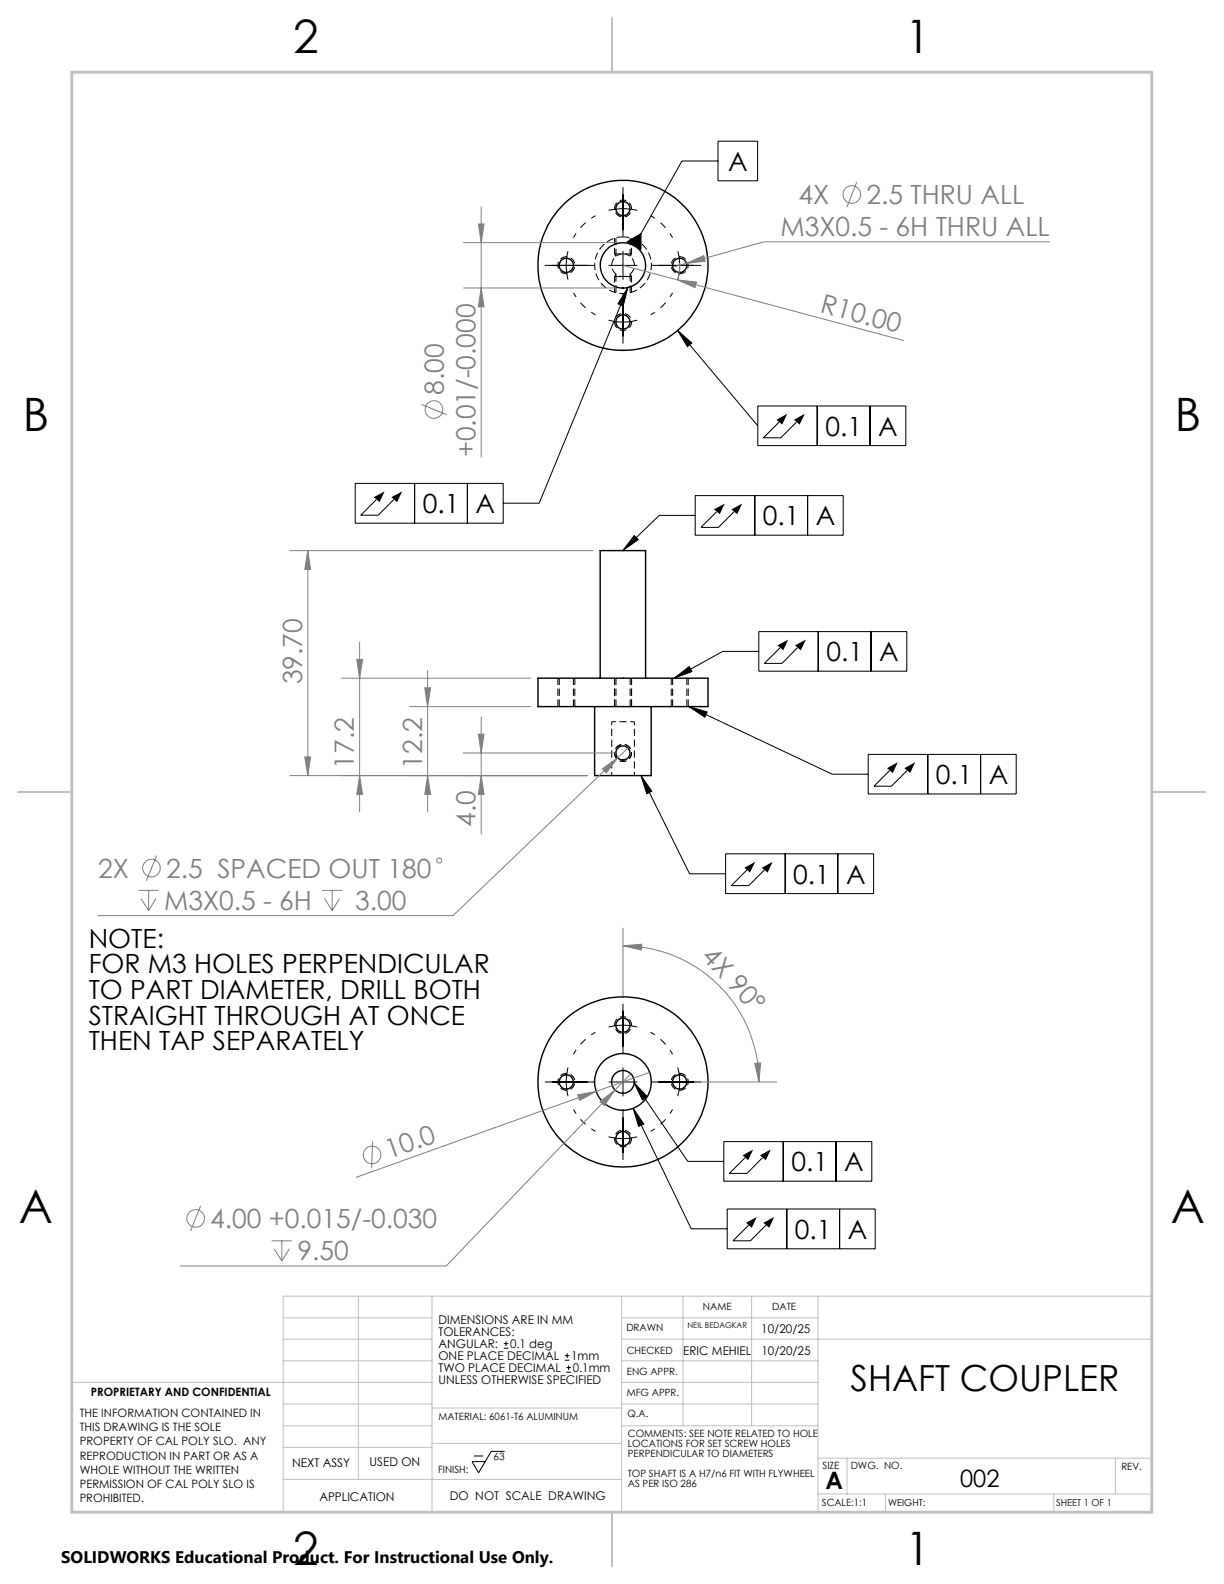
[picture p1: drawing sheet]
<svg xmlns="http://www.w3.org/2000/svg" width="216mm" height="279mm" viewBox="0 0 216 279" stroke-linecap="round" stroke-linejoin="round" font-family="sans-serif">
<path d="M111.9 127.3h-4" fill="none" stroke="#000" stroke-width=".18" stroke-dasharray="1.3 .6" stroke-dashoffset=".5" stroke-linecap="butt"/>
<g fill="none" stroke="#000" stroke-width=".18" stroke-dasharray="1.3 .6" stroke-linecap="butt">
<path d="M108.4 48.8l.2-.4M108.4 44.8l.2 .4M111.4 48.8l-.3-.4M111.4 44.8l-.3 .4M98.4 119.6v5M98.6 119.6v5M101.4 119.6v5M108.4 119.6v5M108.6 119.6v5M111.4 119.6v5M118.4 119.6v5M118.6 119.6v5"/>
<path d="M121.4 119.6v5M101.1 124.6v-5M108.6 132.8l.1 .2M108.7 132.7l-.1 .1M111.1 124.6v-5M121.1 124.6v-5"/>
</g>
<path d="M107.9 127.3v9.5M111.9 136.8v-9.5" fill="none" stroke="#000" stroke-width=".18" stroke-dasharray="1.3 .6" stroke-dashoffset=".6" stroke-linecap="butt"/>
<g fill="none" stroke="#000" stroke-width=".25">
<path d="M94.9 119.6h30v5h-30zM105.9 119.6v-22.5h8v22.5M104.9 124.6v12.2h10v-12.2"/>
<circle cx="109.9" cy="36.8" r="1.25"/>
<circle cx="99.9" cy="46.8" r="1.25"/>
<circle cx="109.9" cy="46.8" r="15"/>
<circle cx="109.9" cy="56.8" r="1.25"/>
<circle cx="109.9" cy="46.8" r="4"/>
<circle cx="119.9" cy="46.8" r="1.25"/>
<circle cx="109.9" cy="132.8" r="1.24"/>
<circle cx="99.9" cy="190.8" r="1.25"/>
<circle cx="109.9" cy="180.8" r="1.25"/>
<circle cx="109.9" cy="190.8" r="1.99"/>
<circle cx="109.9" cy="190.8" r="15"/>
<circle cx="109.9" cy="190.8" r="5"/>
<circle cx="119.9" cy="190.8" r="1.25"/>
<circle cx="109.9" cy="200.8" r="1.25"/>
</g>
<path d="M108.4 51.6v-2.8M108.4 42v2.8M109.9 41.8a5 5 0 0 1 4.4 7.4 5 5 0 0 1-8.6 .3 5 5 0 0 1 3.7-7.7h.5M111.4 51.6v-2.8M111.4 42v2.8" fill="none" stroke="#000" stroke-width=".18" stroke-dasharray="1.3 .6" stroke-dashoffset=".2" stroke-linecap="butt"/>
<path d="M108.4 44.8h3M109.9 44.8a2 2 0 0 1 1.8 2.9 2 2 0 0 1-3.4 .2 2 2 0 0 1 1.3-3.1h.3M111.4 48.8h-3" fill="none" stroke="#000" stroke-width=".18" stroke-dasharray="1.3 .6" stroke-dashoffset=".1" stroke-linecap="butt"/>
<path d="M108.6 41.9v3.3M108.6 48.4v3.2M111.1 45.2v-3.3M111.1 51.6v-3.3" fill="none" stroke="#000" stroke-width=".18" stroke-dasharray="1.3 .6" stroke-dashoffset="-.1" stroke-linecap="butt"/>
<g fill="none" stroke="#808080" stroke-width=".18">
<path d="M84.4 39.5h1l-.5 3.3zM84.9 36.4v44.3M151.1 32.1l-1.7 4.4M81.7 42.8h26.9M81.7 50.8h26.9M84.9 50.8l.5 3.3h-1zM109.9 46.8l9.7 2.6M119.6 49.4l3.3 .3-.3 1zM119.6 49.4l39.9 10.7M119.9 46.4l-.1 1.4-.2 1.5M121.1 46.5l3-1.4 .3 1zM121.1 46.5l-2.4 .6"/>
<path d="M185.2 42.7h-50.4l-13.7 3.8M74.3 71.3l4.5 1.8M51.1 97.1h53.5M54.3 97.1l.5 3.3h-1zM54.3 97.1v39.7M60.3 119.6h33.3M62.9 116.3h1.1l-.6 3.3zM63.4 113.3v29.9M75.4 118.3v24.9M51.1 136.8h52.5M53.8 133.5h1l-.5 3.3zM63.4 136.8l.6 3.3h-1.1z"/>
<path d="M72.2 124.6h21.4M74.9 121.3h1.1l-.6 3.3zM75.4 136.8l.6 3.3h-1.1zM81.7 132.8h26.9M84.4 129.5h1l-.5 3.3zM84.9 136.8l.5 3.3h-1zM84.9 126.5v20.6M106.3 135.6l2.7-1.9-2.1 2.6zM109 133.7l-29.1 27.8h-62.6M110.8 131.9l-1.8 1.8M24.4 157.1h3.6M24.9 158.5l1.3 2.1"/>
<path d="M26.2 157.1v3.5M27.5 158.5l-1.3 2.1M27.6 150.9l-1.8 4.5M56.8 157.1h3.6M57.3 158.5l1.3 2.1M58.6 157.1v3.5M59.9 158.5l-1.3 2.1M109.9 166.8l3.3-.3-.1 1.1zM109.9 166.8a24 24 0 0 1 24 24.1M109.9 163.7v12.1M101.9 193.1l3.3-.6-3 1.6zM105.2 192.5l-42.4 15.2"/>
<path d="M105.8 194.3l2.7-2-1.9 2.7zM108.5 192.3l-29.8 31h-46.9M111.3 189.4l-2.8 2.9M114.6 189.2l-9.4 3.3M123.7 190.9h13.4M133.1 187.6l1.1-.1-.3 3.4zM35.4 212.7l-1.8 4.4M47.9 218.9h3.6M49.7 218.9v3.5M65.7 201.3l-.2 4.8M48.4 220.3l1.3 2.1M51 220.3l-1.3 2.1"/>
<circle cx="150.3" cy="34.3" r="1.55"/>
<circle cx="76.5" cy="72.2" r="1.55"/>
<circle cx="26.7" cy="153.1" r="1.55"/>
<circle cx="77.5" cy="151.8" r=".44"/>
<circle cx="34.5" cy="214.9" r="1.56"/>
<circle cx="65.6" cy="203.7" r="1.55"/>
</g>
<g fill="none" stroke="#000" stroke-width=".18">
<path d="M107.4 37.1a10.2 10.2 0 0 1 5 0M109.9 33v8.7M126.6 28.4h-6.3l-8.4 14.9M126.6 24.9h7v7h-7zM96.1 46.8h8.7M100.2 44.3a10 10 0 0 0 0 5M107.4 56.5a10.2 10.2 0 0 0 5 0M107.4 46.8h5M109.9 44.3v5.1M109.9 51.9v8.7M110.6 42.7l2.5-1.5v2.8zM110.7 50.7l-.8 3.3-.9-.4z"/>
<path d="M110.7 50.7l-15.6 38.1h-6.3M115 46.8h8.7M119.5 58.3l2.5 2.2-.8 .6zM119.5 58.3l14.2 16.8M119.6 44.3a10 10 0 0 1 0 5M133.7 71.6h26.1v7h-26.1zM137.4 74.5l-2.7 2.7h3l2.8-2.7M144.1 71.6v7M153.5 71.6v7M62.7 85.3h26.1v7h-26.1zM66.4 88.1l-2.8 2.8h3.1l2.8-2.8M73.1 85.3v7"/>
<path d="M82.4 85.3v7M111.9 94.5l.7 .7-2.7 1.9zM122.6 87.4h26.1v7h-26.1zM122.6 90.9h-6.3l-6.4 6.2M126.4 90.3l-2.8 2.7h3.1l2.8-2.7M133.1 87.4v7M142.5 87.4v7M118.9 119.6l2.7-2 .5 .9zM133.8 111.4h26.1v7h-26.1zM133.8 114.9h-6.3l-8.6 4.7M137.6 114.3l-2.8 2.7h3.1l2.8-2.7M144.3 111.4v7"/>
<path d="M153.6 111.4v7M113.1 136.8l1.9 2.8-.9 .4zM113.1 136.8l8.5 17.3h6.4M121.5 124.6l3.2 1-.4 .9zM121.5 124.6l25.3 12h6.3M153.1 133.1h26.1v7h-26.1zM156.9 135.9l-2.7 2.8h3l2.8-2.8M163.7 133.1v7M173 133.1v7M128 150.6h26.1v7h-26.1zM131.7 153.5l-2.7 2.7h3.1l2.7-2.7M138.5 150.6v7"/>
<path d="M147.8 150.6v7M109.9 177.1v8.7M96.1 190.9h8.7M100.2 188.3a10.2 10.2 0 0 0 0 5.1M107.4 181.2a10.2 10.2 0 0 1 5 0M107.4 190.9h5M109.9 188.3v5.1M109.9 195.9v8.7M111.7 195.5l1.9 2.8-1 .4zM111.7 195.5l10.2 21.2h6.4M111.9 191l2.3 2.4-.9 .6zM111.9 191l9.4 13.9h6.4"/>
<path d="M115 190.9h8.7M119.6 188.3a10.2 10.2 0 0 1 0 5.1M107.4 200.5a10.2 10.2 0 0 0 5 0M127.7 201.4h26.1v7h-26.1zM128.3 213.3h26.1v7h-26.1zM131.4 204.2l-2.7 2.8h3.1l2.7-2.8M132 216.1l-2.7 2.8h3.1l2.7-2.8M138.1 201.4v7M138.8 213.3v7M147.5 201.4v7M148.1 213.3v7M88.9 237.8h.8"/>
<path d="M88.9 237h.8M89.3 236.6v.8M99.6 239.9h.8M99.6 239.1h.8M100 238.7v.8M83.6 256.8h1.6M89 256h-2.4l-2.2 3.8-1.1-2h2.2M99.9 242h.8M99.9 241.2h.8M100.3 240.8v.9"/>
</g>
<g fill="#000">
<path d="M136.9 74l1.1 .9 .9-1.9zM140.1 74l.9 .9 1-1.9z"/>
<path d="M65.9 87.7l1.1 .9 .8-1.9zM69 87.7l1 .9 .9-1.9z"/>
<path d="M125.9 89.9l1.1 .8 .8-1.9zM129 89.9l1 .8 .9-1.9z"/>
<path d="M137.2 113.8l.9 .9 .9-1.9zM140.2 113.8l1.1 .9 .8-1.9z"/>
<path d="M156.5 135.5l1 .8 .9-1.9zM159.5 135.5l1 .8 .9-1.9z"/>
<path d="M131.3 153.1l1 .8 .9-1.9zM134.4 153.1l1 .8 .9-1.9z"/>
<path d="M131 203.8l1 .8 .9-1.9zM134.1 203.8l1 .8 .9-1.9z"/>
<path d="M131.6 215.7l1 .9 .9-1.9zM134.7 215.7l1 .9 .9-1.9z"/>
</g>
<path d="M109.9 35.3a1.5 1.5 0 0 1 1.3 2.2 1.5 1.5 0 0 1-2.5 .1 1.5 1.5 0 0 1 1-2.3h.2M98.4 46.8a1.5 1.5 0 0 1 2.2-1.3 1.5 1.5 0 0 1 .1 2.5 1.5 1.5 0 0 1-2.3-1v-.2M109.9 58.3a1.5 1.5 0 0 1-1.3-2.2 1.5 1.5 0 0 1 2.5-.2 1.5 1.5 0 0 1-1 2.4h-.2M121.4 46.8a1.5 1.5 0 0 1-2.2 1.3 1.5 1.5 0 0 1-.2-2.5 1.5 1.5 0 0 1 2.4 1v.2M109.9 134.3a1.5 1.5 0 0 1-1.3-2.2 1.5 1.5 0 0 1 2.5-.1 1.5 1.5 0 0 1-1 2.3h-.2M109.9 134.3a1.5 1.5 0 0 0 1.3-2.2 1.5 1.5 0 0 0-2.5-.1 1.5 1.5 0 0 0 1 2.3h.2M109.9 179.3a1.5 1.5 0 0 0-1.3 2.2 1.5 1.5 0 0 0 2.5 .2 1.5 1.5 0 0 0-1-2.4h-.2M98.4 190.8a1.5 1.5 0 0 0 2.2 1.3 1.5 1.5 0 0 0 .1-2.5 1.5 1.5 0 0 0-2.3 1v.2M121.4 190.8a1.5 1.5 0 0 0-2.2-1.3 1.5 1.5 0 0 0-.2 2.6 1.5 1.5 0 0 0 2.4-1.1v-.2M109.9 202.3a1.5 1.5 0 0 0 1.3-2.2 1.5 1.5 0 0 0-2.5-.1 1.5 1.5 0 0 0 1 2.3h.2" fill="none" stroke="#000" stroke-width=".18" stroke-dasharray="1.3 .6" stroke-dashoffset=".7" stroke-linecap="butt"/>
<path d="M105 38.1a10 10 0 0 0-3.8 3.8M101.2 51.7a10 10 0 0 0 3.8 3.8M114.8 55.5a10 10 0 0 0 3.8-3.8M118.6 41.9a10 10 0 0 0-3.8-3.8M101.2 195.7a10 10 0 0 0 3.8 3.9M105 182.1a10 10 0 0 0-3.8 3.9M114.8 199.6a10 10 0 0 0 3.8-3.9M118.6 186a10 10 0 0 0-3.8-3.9" fill="none" stroke="#000" stroke-width=".18" stroke-dasharray="15.2 1.3 1.3 1.3" stroke-dashoffset="14.4" stroke-linecap="butt"/>
<g fill="none" stroke="#c0c0c0" stroke-width=".18">
<path d="M50 232.4h26.2M50 236.2h26.2M63.2 228.6v32.3M76.2 228.6v38.1M109.6 228.6v38.1M109.6 232.4h34.7M109.6 236.2h93.6M120.5 228.6v22.9M132.6 228.6v22.9M144.3 228.6v38.1M203.2 228.6h-153.2v38.1M12.7 243.8h63.5"/>
<path d="M50 251.5h26.2M50 240h26.2M50 247.6h26.2M50 255.3h26.2M76.2 254.6h33.4M76.2 248.4h33.4M109.6 251.5h34.7M109.6 243.8h34.7M109.6 240h34.7M109.6 247.6h34.7M144.3 257.2h58.9M149.4 257.2v6.3"/>
<path d="M196.7 257.2v6.3M50 260.9h59.6M144.3 263.5h58.9M156.2 263.5v3.2M185.9 263.5v3.2"/>
</g>
<path d="M107.9 3.2v9.5M3.1 139.7h9.6M203.2 139.7h9.5M107.9 266.7v9.6" fill="none" stroke="#c0c0c0" stroke-width=".25"/>
<path d="M12.7 12.7h190.5v254h-190.5z" fill="none" stroke="#c0c0c0" stroke-width=".5"/>
<g fill="#808080">
<path d="M106.3 135.6l2.7-1.9-2.1 2.6z"/>
<path d="M84.9 136.8l.5 3.3h-1zM84.4 129.5h1l-.5 3.3zM53.8 133.5h1l-.5 3.3zM54.3 97.1l.5 3.3h-1z"/>
<path d="M74.9 121.3h1.1l-.6 3.3zM75.4 136.8l.6 3.3h-1.1zM62.9 116.3h1.1l-.6 3.3zM63.4 136.8l.6 3.3h-1.1z"/>
</g>
<path d="M111.9 94.5l.7 .7-2.7 1.9zM118.9 119.6l2.7-2 .5 .9zM121.5 124.6l3.2 1-.4 .9zM113.1 136.8l1.9 2.8-.9 .4zM119.5 58.3l2.5 2.2-.8 .6zM110.7 50.7l-.8 3.3-.9-.4zM110.6 42.7l2.5-1.5v2.8zM111.7 195.5l1.9 2.8-1 .4zM111.9 191l2.3 2.4-.9 .6z" fill="#000"/>
<g fill="#808080">
<path d="M101.9 193.1l3.3-.6-3 1.6z"/>
<path d="M119.6 49.4l3.3 .3-.3 1z"/>
<path d="M133.1 187.6l1.1-.1-.3 3.4zM109.9 166.8l3.3-.3-.1 1.1z"/>
<path d="M121.1 46.5l3.3-.4-.3-1zM105.8 194.3l.8 .7 1.9-2.7z"/>
<path d="M84.4 39.5h1l-.5 3.3zM84.9 50.8l.5 3.3h-1z"/>
</g>
<g font-size="8.1">
<text x="51.7" y="9.3">2</text>
<text x="159.7" y="9.3">1</text>
<text x="4" y="76">B</text>
<text x="207.2" y="76">B</text>
<text x="3.3" y="215.7">A</text>
<text x="206.5" y="215.7">A</text>
<text x="51.7" y="276">2</text>
<text x="159.7" y="276">1</text>
</g>
<text font-size="6.3" x="150" y="245.4">SHAFT COUPLER</text>
<g font-size="4.7">
<text x="128.4" y="30.2">A</text>
<text x="145.6" y="76.9">0.1</text>
<text x="154.9" y="76.9">A</text>
<text x="74.6" y="90.5">0.1</text>
<text x="83.9" y="90.5">A</text>
<text x="134.6" y="92.7">0.1</text>
<text x="143.9" y="92.7">A</text>
<text x="145.8" y="116.7">0.1</text>
<text x="155.1" y="116.7">A</text>
<text x="165.1" y="138.3">0.1</text>
<text x="174.4" y="138.3">A</text>
<text x="139.9" y="155.9">0.1</text>
<text x="149.2" y="155.9">A</text>
<text x="15.6" y="167.1">NOTE:</text>
<text x="15.6" y="171.7">FOR M3 HOLES PERPENDICULAR</text>
<text x="15.6" y="176.2">TO PART DIAMETER, DRILL BOTH</text>
<text x="15.6" y="180.7">STRAIGHT THROUGH AT ONCE</text>
<text x="15.6" y="185.2">THEN TAP SEPARATELY</text>
<text x="139.6" y="206.6">0.1</text>
<text x="148.9" y="206.6">A</text>
<text x="140.2" y="218.5">0.1</text>
<text x="149.5" y="218.5">A</text>
</g>
<g font-size="4.7" fill="#808080">
<text x="137.7" y="41.6">M3X0.5 - 6H THRU ALL</text>
<text x="140.8" y="36">4X</text>
<text x="152.8" y="36">2.5 THRU ALL</text>
<text x="144.5" y="55" transform="rotate(15 144.5 55)">R10.00</text>
<text x="78.3" y="69.6" transform="rotate(-90 78.3 69.6)">8.00</text>
<text x="83.9" y="80.7" transform="rotate(-90 83.9 80.7)">+0.01/-0.000</text>
<text x="53.3" y="120.7" transform="rotate(-90 53.3 120.7)">39.70</text>
<text x="62.4" y="135.6" transform="rotate(-90 62.4 135.6)">17.2</text>
<text x="74.4" y="135.6" transform="rotate(-90 74.4 135.6)">12.2</text>
<text x="83.9" y="145.8" transform="rotate(-90 83.9 145.8)">4.0</text>
<text x="17.3" y="154.8">2X</text>
<text x="29.3" y="154.8">2.5 SPACED OUT 180</text>
<text x="28.9" y="160.4">M3X0.5 - 6H</text>
<text x="62.6" y="160.4">3.00</text>
<text x="123.6" y="168.8" transform="rotate(47 123.6 168.8)">4X 90°</text>
<text x="68.6" y="204.4" transform="rotate(-20 68.6 204.4)">10.0</text>
<text x="37.1" y="216.6">4.00 +0.015/-0.030</text>
<text x="52.5" y="222.2">9.50</text>
</g>
<g font-size="4.2">
<text x="145.6" y="262.7">A</text>
<text x="169.4" y="262.4">002</text>
</g>
<text font-size="3" x="10.8" y="275.7">SOLIDWORKS Educational Product. For Instructional Use Only.</text>
<g font-size="2.1">
<text x="77.3" y="233.6">DIMENSIONS ARE IN MM</text>
<text x="77.3" y="235.7">TOLERANCES:</text>
<text x="77.3" y="237.8">ANGULAR:</text>
<text x="77.3" y="239.9">ONE PLACE DECIMAL</text>
<text x="90" y="237.8">0.1 deg</text>
<text x="100.7" y="239.9">1mm</text>
<text x="120.5" y="239">ERIC MEHIEL</text>
<text x="134.3" y="235.2">10/20/25</text>
<text x="134.3" y="239">10/20/25</text>
<text x="77.3" y="242">TWO PLACE DECIMAL</text>
<text x="77.3" y="244.1">UNLESS OTHERWISE SPECIFIED</text>
<text x="101" y="242">0.1mm</text>
<text x="51.5" y="258.7">NEXT ASSY</text>
<text x="65.2" y="258.6">USED ON</text>
<text x="56.3" y="264.8">APPLICATION</text>
<text x="79.3" y="264.6">DO NOT SCALE DRAWING</text>
</g>
<g font-size="2">
<text x="14.1" y="249.9">THE INFORMATION CONTAINED IN</text>
<text x="16" y="246.3">PROPRIETARY AND CONFIDENTIAL</text>
<text x="14.1" y="252.4">THIS DRAWING IS THE SOLE</text>
<text x="14.1" y="254.9">PROPERTY OF CAL POLY SLO. ANY</text>
<text x="14.1" y="257.5">REPRODUCTION IN PART OR AS A</text>
<text x="14.1" y="260">WHOLE WITHOUT THE WRITTEN</text>
<text x="14.1" y="262.5">PERMISSION OF CAL POLY SLO IS</text>
<text x="14.1" y="265">PROHIBITED.</text>
</g>
<g font-size="1.8">
<text x="124" y="231.1">NAME</text>
<text x="136.2" y="231.1">DATE</text>
<text x="110.5" y="234.8">DRAWN</text>
<text x="110.5" y="238.9">CHECKED</text>
<text x="110.6" y="242.5">ENG APPR.</text>
<text x="77.3" y="250.5">MATERIAL: 6061-T6 ALUMINUM</text>
<text x="110.6" y="246.3">MFG APPR.</text>
<text x="110.7" y="250">Q.A.</text>
<text x="87.1" y="257.5">63</text>
<text x="110.7" y="253.5">COMMENTS: SEE NOTE RELATED TO HOLE</text>
<text x="110.7" y="255.3">LOCATIONS FOR SET SCREW HOLES</text>
<text x="110.7" y="257.1">PERPENDICULAR TO DIAMETERS</text>
<text x="77.3" y="259.8">FINISH:</text>
<text x="110.7" y="260.6">TOP SHAFT IS A H7/n6 FIT WITH FLYWHEEL</text>
<text x="110.7" y="262.4">AS PER ISO 286</text>
<text x="145.1" y="259">SIZE</text>
<text x="150.1" y="259.1">DWG. NO.</text>
<text x="197.8" y="259.2">REV.</text>
<text x="145" y="265.7">SCALE:1:1</text>
</g>
<g font-size="1.7">
<text x="156.7" y="265.7">WEIGHT:</text>
<text x="186.3" y="265.7">SHEET 1 OF 1</text>
</g>
<text font-size="1.4" x="121.2" y="234.2">NEIL BEDAGKAR</text>
</svg>
